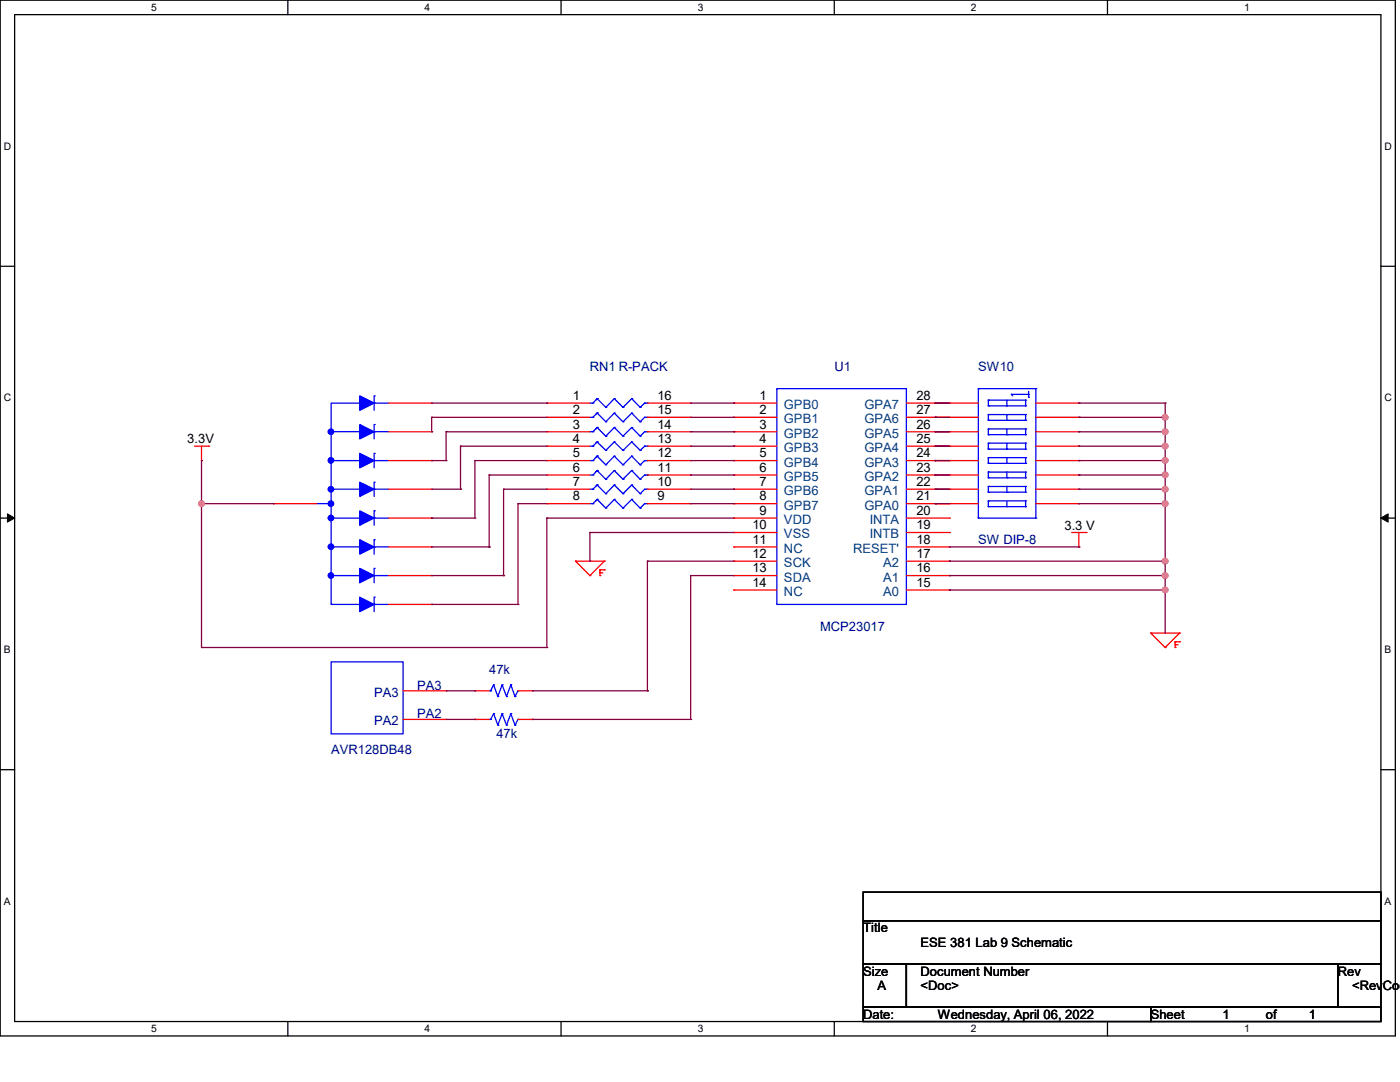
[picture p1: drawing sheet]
<svg xmlns="http://www.w3.org/2000/svg" width="279mm" height="216mm" viewBox="0 0 279 216" stroke-linecap="round" stroke-linejoin="round" font-family="sans-serif">
<path d="M0 0h278.5v206.7h-278.5zM2.9 2.9h272.7v200.9h-272.7z" fill="none" stroke="#000" stroke-width=".25"/>
<g fill="#fff">
<path d="M30.2 .3h1.1v2.3h-1.1z"/>
<path d="M30.2 204.1h1.1v2.3h-1.1z"/>
</g>
<path d="M57.4 0v2.9M57.4 203.8v2.9" fill="none" stroke="#000" stroke-width=".25"/>
<g fill="#fff">
<path d="M84.7 .3h1.1v2.3h-1.1z"/>
<path d="M84.7 204.1h1.1v2.3h-1.1z"/>
</g>
<path d="M112 0v2.9M112 203.8v2.9" fill="none" stroke="#000" stroke-width=".25"/>
<g fill="#fff">
<path d="M139.2 .3h1.1v2.3h-1.1z"/>
<path d="M139.2 204.1h1.1v2.3h-1.1z"/>
</g>
<path d="M166.5 0v2.9M166.5 203.8v2.9" fill="none" stroke="#000" stroke-width=".25"/>
<g fill="#fff">
<path d="M193.8 .3h1.1v2.3h-1.1z"/>
<path d="M193.8 204.1h1.1v2.3h-1.1z"/>
</g>
<path d="M221 0v2.9M221 203.8v2.9" fill="none" stroke="#000" stroke-width=".25"/>
<g fill="#fff">
<path d="M248.3 .3h1.1v2.3h-1.1z"/>
<path d="M248.3 204.1h1.1v2.3h-1.1z"/>
<path d="M.8 28h1.4v2.3h-1.4z"/>
<path d="M276.3 28h1.4v2.3h-1.4z"/>
<path d="M.8 78.2h1.4v2.3h-1.4z"/>
<path d="M276.3 78.2h1.4v2.3h-1.4z"/>
</g>
<path d="M0 53.1h2.9M275.6 53.1h2.9" fill="none" stroke="#000" stroke-width=".25"/>
<g fill="#fff">
<path d="M.8 128.5h1.3v2.2h-1.3z"/>
<path d="M276.3 128.5h1.3v2.2h-1.3z"/>
</g>
<path d="M0 103.4h2.9M275.6 103.4h2.9" fill="none" stroke="#000" stroke-width=".25"/>
<path d="M1.5 102.5l1.4 .9-1.4 .8zM275.6 103.4l1.4-.9v1.7z" fill="#000" stroke="#000" stroke-width=".2"/>
<g fill="#fff">
<path d="M.8 178.7h1.3v2.2h-1.3z"/>
<path d="M276.3 178.7h1.3v2.2h-1.3z"/>
</g>
<path d="M0 153.6h2.9M275.6 153.6h2.9M172.3 178h103.3v5.7h-103.3zM172.3 183.7h103.3v8.7h-103.3zM172.3 192.4h8.6v8.6h-8.6zM180.9 192.4h86.1v8.6h-86.1zM267 192.4h8.6v8.6h-8.6zM172.3 201h57.4v2.8h-57.4zM229.7 201h45.9v2.8h-45.9z" fill="none" stroke="#000" stroke-width=".25"/>
<g fill="none" stroke="#f00" stroke-width=".25">
<path d="M38.8 89h2.9M40.2 91.9h.1M40.2 89v2.9M41.7 89h.1M77.6 80.4h8.5M77.6 86.1h8.5M77.6 91.9h8.5M77.6 97.6h8.5M86.1 80.4h.1M86.1 86.1h.1M86.1 91.9h.1M86.1 97.6h.1"/>
<path d="M109.1 80.4h.1M109.1 83.3h.1M109.1 86.1h.1M109.1 89h.1M109.1 91.9h.1M109.1 94.8h.1M109.1 97.6h.1M109.1 89h8.6M109.1 80.4h8.6M109.1 83.3h8.6M109.1 86.1h8.6M109.1 91.9h8.6"/>
<path d="M109.1 94.8h8.6M109.1 97.6h8.6M129.2 89h8.6M129.2 80.4h8.6M129.2 83.3h8.6M129.2 86.1h8.6M129.2 91.9h8.6M129.2 94.8h8.6M129.2 97.6h8.6M137.8 80.4h.1M137.8 83.3h.1M137.8 86.1h.1"/>
<path d="M137.8 89h.1M137.8 91.9h.1M137.8 94.8h.1M137.8 97.6h.1M146.4 80.4h.1M146.4 83.3h.1M146.4 86.1h.1M146.4 89h.1M146.4 91.9h.1M146.4 94.8h.1M146.4 97.6h.1M146.4 89h8.6"/>
<path d="M146.4 80.4h8.6M146.4 83.3h8.6M146.4 86.1h8.6M146.4 91.9h8.6M146.4 94.8h8.6M146.4 97.6h8.6M180.9 89h14.3M180.9 80.4h14.3M180.9 83.3h14.3M180.9 86.1h14.3M180.9 91.9h14.3M180.9 94.8h14.3"/>
<path d="M180.9 97.6h14.3M186.6 80.4h.1M186.6 83.3h.1M186.6 86.1h.1M186.6 89h.1M186.6 91.9h.1M186.6 94.8h.1M186.6 97.6h.1M189.5 97.6h.1M189.5 94.8h.1M189.5 91.9h.1M189.5 89h.1"/>
<path d="M189.5 86.1h.1M189.5 83.3h.1M189.5 80.4h.1M206.7 89h8.6M206.7 80.4h8.6M206.7 83.3h8.6M206.7 86.1h8.6M206.7 91.9h8.6M206.7 94.8h8.6M206.7 97.6h8.6M215.3 80.4h.1M215.3 83.3h.1"/>
<path d="M215.3 86.1h.1M215.3 89h.1M215.3 91.9h.1M215.3 94.8h.1M215.3 97.6h.1M54.6 100.5h.1M54.6 100.5h8.6M77.6 103.4h8.5M77.6 109.1h8.5M77.6 114.9h8.5M86.1 103.4h.1M86.1 109.1h.1"/>
<path d="M86.1 114.9h.1M109.1 100.5h.1M109.1 100.5h8.6M114.9 112h.1M114.9 112h5.7M114.9 112l2.8 2.9M117.7 114.9h.1M119.7 113.7h.1M119.7 114.9h.1M119.7 114.3h.1M119.7 113.7h.9M119.7 113.7v1.2"/>
<path d="M119.7 114.3h.6M120.6 112h.1M120.6 113.7h.1M120.6 112l-2.9 2.9M129.2 100.5h8.6M137.8 100.5h.1M146.4 100.5h.1M146.4 103.4h.1M146.4 106.3h.1M146.4 109.1h.1M146.4 112h.1M146.4 114.9h.1"/>
<path d="M146.4 117.7h.1M146.4 112h8.6M146.4 106.3h8.6M146.4 100.5h8.6M146.4 103.4h8.6M146.4 109.1h8.6M146.4 114.9h8.6M146.4 117.7h8.6M180.9 112h8.6M180.9 106.3h8.6M180.9 100.5h14.3M180.9 103.4h8.6"/>
<path d="M180.9 109.1h8.6M180.9 114.9h8.6M180.9 117.7h8.6M186.6 100.5h.1M189.5 117.7h.1M189.5 114.9h.1M189.5 112h.1M189.5 109.1h.1M189.5 106.3h.1M189.5 103.4h.1M189.5 100.5h.1M206.7 100.5h8.6"/>
<path d="M213.9 106.3h2.8M215.3 109.1h.1M215.3 100.5h.1M215.3 106.3v2.8M216.7 106.3h.1M77.6 120.6h8.5M80.4 137.8h8.6M86.1 120.6h.1M89 137.8h.1M94.8 137.8h.1M94.8 137.8h2.8M103.4 137.8h2.9"/>
<path d="M106.3 137.8h.1M229.7 126.3h.1M229.7 126.3h5.7M229.7 126.3l2.8 2.9M232.5 129.2h.1M234.5 128.1h.1M234.5 129.2h.1M234.5 128.7h.1M234.5 128.1h.9M234.5 128.1v1.1M234.5 128.7h.6M235.4 126.3h.1"/>
<path d="M235.4 128.1h.1M235.4 126.3l-2.9 2.9M80.4 143.6h8.6M89 143.6h.1M94.8 143.6h.1M94.8 143.6h2.8M103.4 143.6h2.9M106.3 143.6h.1"/>
</g>
<g fill="none" stroke="#00f" stroke-width=".25">
<path d="M74.7 79h.1M74.7 79v2.9M119.2 79.5h.1M119.2 79.5l-.3 .3M119.2 79.5l-.9 .9M119.2 79.5l1.7 1.8M122.6 79.5h.1M122.6 79.5l-1.7 1.8M122.6 79.5l1.7 1.8M126.1 79.5h.1M126.1 79.5l-1.8 1.8M126.1 79.5l1.7 1.8"/>
<path d="M155 77.6h25.9v43h-25.9zM195.2 77.6h.1M195.2 77.6v25.8M195.2 77.6h11.5M197.2 79.8h.1M197.2 79.8h7.5M197.2 79.8v1.2M201 79.8v1.2M201.8 78.7h.1M201.8 78.7l.3 .3M201.8 78.7h3.5M204.7 79.8h.1"/>
<path d="M204.7 79.8v1.2M205.3 78.7h.1M205.3 79.2h.1M205.3 78.1v1.1M206.7 77.6h.1M206.7 77.6v25.8M66.1 86.1h.1M66.1 91.9h.1M66.1 97.6h.1M66.1 86.1h5.7M66.1 91.9h5.7M66.1 97.6h5.7"/>
<path d="M71.8 80.4h-5.7v40.2h5.7M74.7 80.4h.1M74.7 86.1h.1M74.7 91.9h.1M74.7 97.6h.1M74.7 84.7h.1M74.7 90.5h.1M74.7 96.2h.1M74.7 86.1h2.9M74.7 91.9h2.9M74.7 97.6h2.9M74.7 80.4h2.9"/>
<path d="M74.7 84.7v2.9M74.7 90.5v2.8M74.7 96.2v2.9M117.7 86.1h.6M117.7 91.9h.6M117.7 97.6h.6M117.7 80.4h.6M117.7 83.3h.6M117.7 89h.6M117.7 94.8h.6M118.3 80.4h.1M118.3 83.3h.1"/>
<path d="M118.3 86.1h.1M118.3 89h.1M118.3 91.9h.1M118.3 94.8h.1M118.3 97.6h.1M119.2 82.4h.1M119.2 85.3h.1M119.2 88.2h.1M119.2 91h.1M119.2 93.9h.1M119.2 96.8h.1M119.2 99.7h.1"/>
<path d="M119.2 82.4l-.9 .9M119.2 85.3l-.9 .8M119.2 88.2l-.3 .2M119.2 91l-.3 .3M119.2 93.9l-.3 .3M119.2 96.8l-.9 .8M119.2 99.7l-.9 .8M119.2 82.4l1.7 1.8M119.2 85.3l1.7 1.7M119.2 88.2l-.9 .8M119.2 88.2l1.7 1.7M119.2 91l-.9 .9"/>
<path d="M119.2 91l1.7 1.8M119.2 93.9l-.9 .9M119.2 93.9l1.7 1.7M119.2 96.8l1.7 1.7M119.2 99.7l1.7 1.7M120.9 81.3h.1M120.9 84.2h.1M120.9 87h.1M120.9 89.9h.1M120.9 92.8h.1M120.9 95.6h.1M120.9 98.5h.1"/>
<path d="M122.6 82.4h.1M122.6 85.3h.1M122.6 88.2h.1M122.6 91h.1M122.6 93.9h.1M122.6 96.8h.1M122.6 99.7h.1M122.6 82.4l-1.7 1.8M122.6 82.4l1.7 1.8M122.6 85.3l-1.7 1.7M122.6 85.3l1.7 1.7M122.6 88.2l-1.7 1.7"/>
<path d="M122.6 88.2l1.7 1.7M122.6 91l-1.7 1.8M122.6 91l1.7 1.8M122.6 93.9l-1.7 1.7M122.6 93.9l1.7 1.7M122.6 96.8l-1.7 1.7M122.6 96.8l1.7 1.7M122.6 99.7l-1.7 1.7M122.6 99.7l1.7 1.7M124.3 81.3h.1M124.3 84.2h.1M124.3 87h.1"/>
<path d="M124.3 89.9h.1M124.3 92.8h.1M124.3 95.6h.1M124.3 98.5h.1M126.1 82.4h.1M126.1 85.3h.1M126.1 88.2h.1M126.1 91h.1M126.1 93.9h.1M126.1 96.8h.1M126.1 99.7h.1M126.1 82.4l-1.8 1.8"/>
<path d="M126.1 82.4l1.7 1.8M126.1 85.3l-1.8 1.7M126.1 85.3l1.7 1.7M126.1 88.2l-1.8 1.7M126.1 88.2l1.7 1.7M126.1 91l-1.8 1.8M126.1 91l1.7 1.8M126.1 93.9l-1.8 1.7M126.1 93.9l1.7 1.7M126.1 96.8l-1.8 1.7M126.1 96.8l1.7 1.7M126.1 99.7l-1.8 1.7"/>
<path d="M126.1 99.7l1.7 1.7M127.8 81.3h.1M127.8 84.2h.1M127.8 87h.1M127.8 89.9h.1M127.8 92.8h.1M127.8 95.6h.1M127.8 98.5h.1M128.7 80.4h.1M128.7 83.3h.1M128.7 86.1h.1M128.7 89h.1"/>
<path d="M128.7 91.9h.1M128.7 94.8h.1M128.7 97.6h.1M128.7 86.1h.5M128.7 91.9h.5M128.7 97.6h.5M128.7 80.4h.5M128.7 80.4l-.9 .9M128.7 83.3h.5M128.7 83.3l-.9 .9M128.7 86.1l-.9 .9M128.7 89h.5"/>
<path d="M128.7 89l-.9 .9M128.7 91.9l-.9 .9M128.7 94.8h.5M128.7 94.8l-.9 .8M128.7 97.6l-.9 .9M129.2 80.4h.1M129.2 83.3h.1M129.2 86.1h.1M129.2 89h.1M129.2 91.9h.1M129.2 94.8h.1M129.2 97.6h.1"/>
<path d="M197.2 81h.1M197.2 83.9h.1M197.2 82.7h.1M197.2 86.7h.1M197.2 85.6h.1M197.2 89.6h.1M197.2 88.4h.1M197.2 92.5h.1M197.2 91.3h.1M197.2 95.3h.1M197.2 94.2h.1M197.2 98.2h.1"/>
<path d="M197.2 97.1h.1M197.2 99.9h.1M197.2 81h7.5M197.2 82.7v1.2M197.2 85.6v1.1M197.2 88.4v1.2M197.2 91.3v1.2M197.2 94.2v1.1M197.2 97.1v1.1M197.2 99.9v1.2M197.2 82.7h7.5M197.2 83.9h7.5"/>
<path d="M197.2 85.6h7.5M197.2 86.7h7.5M197.2 88.4h7.5M197.2 89.6h7.5M197.2 91.3h7.5M197.2 92.5h7.5M197.2 94.2h7.5M197.2 95.3h7.5M197.2 97.1h7.5M197.2 98.2h7.5M197.2 99.9h7.5M201 81h.1"/>
<path d="M201 83.9h.1M201 86.7h.1M201 89.6h.1M201 92.5h.1M201 95.3h.1M201 98.2h.1M201 82.7v1.2M201 85.6v1.1M201 88.4v1.2M201 91.3v1.2M201 94.2v1.1M201 97.1v1.1"/>
<path d="M201 99.9v1.2M204.7 81h.1M204.7 82.7h.1M204.7 83.9h.1M204.7 85.6h.1M204.7 86.7h.1M204.7 88.4h.1M204.7 89.6h.1M204.7 91.3h.1M204.7 92.5h.1M204.7 94.2h.1M204.7 95.3h.1"/>
<path d="M204.7 97.1h.1M204.7 98.2h.1M204.7 99.9h.1M204.7 82.7v1.2M204.7 85.6v1.1M204.7 88.4v1.2M204.7 91.3v1.2M204.7 94.2v1.1M204.7 97.1v1.1M204.7 99.9v1.2M63.2 100.5h2.9M66.1 103.4h.1"/>
<path d="M66.1 109.1h.1M66.1 100.5h.1M66.1 114.9h.1M66.1 103.4h5.7M66.1 109.1h5.7M66.1 114.9h5.7M74.7 103.4h.1M74.7 109.1h.1M74.7 114.9h.1M74.7 101.9h.1M74.7 107.7h.1M74.7 113.4h.1"/>
<path d="M74.7 119.2h.1M74.7 103.4h2.9M74.7 109.1h2.9M74.7 114.9h2.9M74.7 101.9v2.9M74.7 107.7v2.9M74.7 113.4v2.9M74.7 119.2v2.8M117.7 100.5h.6M118.3 100.5h.1M120.9 101.4h.1M124.3 101.4h.1"/>
<path d="M127.8 101.4h.1M128.7 100.5h.1M128.7 100.5h.5M128.7 100.5l-.9 .9M129.2 100.5h.1M195.2 103.4h.1M195.2 103.4h11.5M197.2 101.1h.1M197.2 101.1h7.5M201 101.1h.1M204.7 101.1h.1M206.7 103.4h.1"/>
<path d="M66.1 132.1h14.3v14.3h-14.3zM74.7 120.6h.1M74.7 120.6h2.9M97.6 137.8h.3M97.9 137.8h.1M98.5 136.7h.1M98.5 136.7l-.6 1.1M98.5 136.7l.9 2.3M99.4 139h.1M100.2 136.7h.1M100.2 136.7l-.8 2.3M100.2 136.7l.9 2.3"/>
<path d="M101.1 139h.1M101.9 136.7h.1M101.9 136.7l-.8 2.3M101.9 136.7l.9 2.3M102.8 139h.1M103.4 137.8h.1M103.4 137.8l-.6 1.2M97.6 143.6h.3M97.9 143.6h.1M98.5 142.4h.1M98.5 142.4l-.6 1.2M98.5 142.4l.9 2.3"/>
<path d="M99.4 144.7h.1M100.2 142.4h.1M100.2 142.4l-.8 2.3M100.2 142.4l.9 2.3M101.1 144.7h.1M101.9 142.4h.1M101.9 142.4l-.8 2.3M101.9 142.4l.9 2.3M102.8 144.7h.1M103.4 143.6h.1M103.4 143.6l-.6 1.1"/>
</g>
<g fill="#00f" stroke="#00f" stroke-width=".25">
<path d="M71.8 79l2.9 1.4-2.9 1.5z" fill-rule="evenodd"/>
<path d="M71.8 84.7l2.9 1.4-2.9 1.5z" fill-rule="evenodd"/>
<path d="M71.8 90.5l2.9 1.4-2.9 1.4z" fill-rule="evenodd"/>
<path d="M71.8 96.2l2.9 1.4-2.9 1.5z" fill-rule="evenodd"/>
<path d="M71.8 101.9l2.9 1.5-2.9 1.4z" fill-rule="evenodd"/>
<path d="M71.8 107.7l2.9 1.4-2.9 1.5z" fill-rule="evenodd"/>
<path d="M71.8 113.4l2.9 1.5-2.9 1.4z" fill-rule="evenodd"/>
<path d="M71.8 119.2l2.9 1.4-2.9 1.4z" fill-rule="evenodd"/>
<circle cx="66" cy="86.1" r=".55"/>
<circle cx="66" cy="91.9" r=".55"/>
<circle cx="66" cy="97.6" r=".55"/>
<circle cx="66" cy="100.5" r=".55"/>
<circle cx="66" cy="103.4" r=".55"/>
<circle cx="66" cy="109.1" r=".55"/>
<circle cx="66" cy="114.9" r=".55"/>
</g>
<g fill="none" stroke="#800040" stroke-width=".25">
<path d="M40.2 91.9h.1M40.2 91.9v37.3M86.1 83.3h.1M86.1 86.1h.1M86.1 91.9h.1M86.1 80.4h23M86.1 83.3h23M86.1 91.9h2.9M86.1 97.6h5.8M86.1 83.3v2.8M89 86.1h.1M89 91.9h.1"/>
<path d="M89 86.1h20.1M89 86.1v5.8M91.9 89h.1M91.9 97.6h.1M91.9 89h17.2M91.9 89v8.6M94.8 91.9h.1M94.8 91.9h14.3M94.8 91.9v11.5M97.6 94.8h.1M97.6 94.8h11.5M97.6 94.8v14.3"/>
<path d="M100.5 97.6h.1M100.5 97.6h8.6M100.5 97.6v17.3M109.1 80.4h.1M137.8 80.4h8.6M137.8 83.3h8.6M137.8 86.1h8.6M137.8 89h8.6M137.8 91.9h8.6M137.8 94.8h8.6M137.8 97.6h8.6M146.4 80.4h.1"/>
<path d="M146.4 83.3h.1M146.4 86.1h.1M146.4 89h.1M146.4 91.9h.1M146.4 94.8h.1M146.4 97.6h.1M186.6 80.4h.1M186.6 83.3h.1M186.6 86.1h.1M186.6 89h.1M186.6 91.9h.1M186.6 94.8h.1"/>
<path d="M186.6 97.6h.1M186.6 80.4h2.9M186.6 83.3h2.9M186.6 86.1h2.9M186.6 89h2.9M186.6 91.9h2.9M186.6 94.8h2.9M186.6 97.6h2.9M215.3 80.4h.1M215.3 83.3h.1M215.3 86.1h.1M215.3 89h.1"/>
<path d="M215.3 91.9h.1M215.3 94.8h.1M215.3 97.6h.1M215.3 80.4h17.2M215.3 83.3h17.2M215.3 86.1h17.2M215.3 89h17.2M215.3 91.9h17.2M215.3 94.8h17.2M215.3 97.6h17.2M232.5 80.4h.1M232.5 83.3h.1"/>
<path d="M232.5 86.1h.1M232.5 89h.1M232.5 91.9h.1M232.5 94.8h.1M232.5 97.6h.1M232.5 80.4v45.9M40.2 100.5h.1M40.2 100.5h14.4M54.6 100.5h.1M86.1 103.4h.1M86.1 114.9h14.4M86.1 103.4h8.7"/>
<path d="M86.1 109.1h11.5M94.8 103.4h.1M97.6 109.1h.1M100.5 114.9h.1M103.4 100.5h.1M103.4 100.5h5.7M103.4 100.5v20.1M109.1 103.4h.1M109.1 103.4h37.3M109.1 103.4v25.8M117.7 106.3h.1M117.7 112h.1"/>
<path d="M117.7 106.3h28.7M117.7 106.3v5.7M129.2 112h.1M129.2 112h17.2M129.2 112v25.8M137.8 114.9h.1M137.8 100.5h8.6M137.8 114.9h8.6M137.8 114.9v28.7M146.4 100.5h.1M186.6 100.5h.1M186.6 100.5h2.9"/>
<path d="M189.5 112h.1M189.5 114.9h.1M189.5 117.7h.1M189.5 112h43M189.5 114.9h43M189.5 117.7h43M189.5 109.1h25.8M215.3 100.5h.1M215.3 109.1h.1M215.3 100.5h17.2M232.5 100.5h.1M232.5 112h.1"/>
<path d="M232.5 114.9h.1M232.5 117.7h.1M40.2 129.2h.1M40.2 129.2h68.9M86.1 120.6h.1M86.1 120.6h17.3M89 137.8h5.8M94.8 137.8h.1M103.4 120.6h.1M106.3 137.8h22.9M109.1 129.2h.1M129.2 137.8h.1"/>
<path d="M89 143.6h5.8M94.8 143.6h.1M106.3 143.6h.1M106.3 143.6h31.5M137.8 143.6h.1"/>
</g>
<g fill="#f0f" stroke="#f0f" stroke-width=".25">
<circle cx="232.5" cy="83.3" r=".56"/>
<circle cx="232.5" cy="86.1" r=".56"/>
<circle cx="232.5" cy="89" r=".56"/>
<circle cx="232.5" cy="94.7" r=".56"/>
<circle cx="232.5" cy="91.9" r=".56"/>
<circle cx="232.5" cy="97.6" r=".56"/>
<circle cx="232.5" cy="112" r=".56"/>
<circle cx="232.5" cy="100.5" r=".56"/>
<circle cx="232.5" cy="114.9" r=".56"/>
<circle cx="232.5" cy="117.7" r=".56"/>
<circle cx="40.2" cy="100.5" r=".55"/>
</g>
<g font-size="2.6" fill="#000080">
<text x="117.7" y="74.1">RN1 R-PACK</text>
<text x="166.5" y="74.1">U1</text>
<text x="195.2" y="74.1">SW10</text>
<text x="195.2" y="108.6">SW DIP-8</text>
<text x="163.7" y="125.8">MCP23017</text>
<text x="83.3" y="137.6">PA3</text>
<text x="97.6" y="134.4">47k</text>
<text x="74.7" y="139">PA3</text>
<text x="83.3" y="143.3">PA2</text>
<text x="74.7" y="144.7">PA2</text>
<text x="99.1" y="147.3">47k</text>
<text x="66.1" y="150.5">AVR128DB48</text>
</g>
<g font-size="2.6">
<text x="114.3" y="79.8">1</text>
<text x="114.3" y="82.6">2</text>
<text x="131.2" y="79.8">16</text>
<text x="131.2" y="82.6">15</text>
<text x="151.6" y="79.8">1</text>
<text x="151.6" y="82.6">2</text>
<text x="182.9" y="82.6">27</text>
<text x="182.9" y="79.8">28</text>
<text x="37.4" y="88.5">3.3V</text>
<text x="114.3" y="85.5">3</text>
<text x="114.3" y="88.4">4</text>
<text x="131.2" y="85.5">14</text>
<text x="131.2" y="88.4">13</text>
<text x="151.6" y="85.5">3</text>
<text x="151.6" y="88.4">4</text>
<text x="182.9" y="88.4">25</text>
<text x="182.9" y="85.5">26</text>
<text x="114.3" y="91.3">5</text>
<text x="114.3" y="94.1">6</text>
<text x="131.2" y="91.3">12</text>
<text x="131.2" y="94.1">11</text>
<text x="151.6" y="91.3">5</text>
<text x="151.6" y="94.1">6</text>
<text x="182.9" y="94.1">23</text>
<text x="182.9" y="91.3">24</text>
<text x="114.3" y="97">7</text>
<text x="114.3" y="99.9">8</text>
<text x="131.2" y="97">10</text>
<text x="131.2" y="99.9">9</text>
<text x="151.6" y="97">7</text>
<text x="151.6" y="99.9">8</text>
<text x="182.9" y="99.9">21</text>
<text x="182.9" y="97">22</text>
<text x="150.2" y="105.6">10</text>
<text x="151.6" y="102.7">9</text>
<text x="182.9" y="105.6">19</text>
<text x="182.9" y="102.7">20</text>
<text x="212.4" y="105.7">3.3 V</text>
<text x="150.2" y="108.5">11</text>
<text x="150.2" y="111.3">12</text>
<text x="182.9" y="111.3">17</text>
<text x="182.9" y="108.5">18</text>
<text x="150.2" y="114.2">13</text>
<text x="150.2" y="117.1">14</text>
<text x="182.9" y="117.1">15</text>
<text x="182.9" y="114.2">16</text>
<text x="172.3" y="186.1">Title</text>
<text x="183.7" y="188.9">ESE 381 Lab 9 Schematic</text>
<text x="172.3" y="194.7">Size</text>
<text x="175.1" y="197.6">A</text>
<text x="183.7" y="194.7">Document Number</text>
<text x="183.7" y="197.6">&lt;Doc&gt;</text>
<text x="267" y="194.7">Rev</text>
<text x="269.8" y="197.6">&lt;RevCod</text>
<text x="172.3" y="203.3">Date:</text>
<text x="187.2" y="203.3">Wednesday, April 06, 2022</text>
<text x="229.7" y="203.3">Sheet</text>
<text x="244" y="203.3">1</text>
<text x="252.6" y="203.3">of</text>
<text x="261.2" y="203.3">1</text>
</g>
<g font-size="2.6" fill="#004080">
<text x="156.5" y="81.6">GPB0</text>
<text x="172.6" y="81.6">GPA7</text>
<text x="156.5" y="84.5">GPB1</text>
<text x="156.5" y="87.3">GPB2</text>
<text x="172.6" y="87.3">GPA5</text>
<text x="172.6" y="84.5">GPA6</text>
<text x="156.5" y="90.2">GPB3</text>
<text x="156.5" y="93.1">GPB4</text>
<text x="156.5" y="96">GPB5</text>
<text x="172.6" y="96">GPA2</text>
<text x="172.6" y="93.1">GPA3</text>
<text x="172.6" y="90.2">GPA4</text>
<text x="156.5" y="98.8">GPB6</text>
<text x="156.5" y="101.7">GPB7</text>
<text x="172.6" y="101.7">GPA0</text>
<text x="172.6" y="98.8">GPA1</text>
<text x="156.5" y="104.6">VDD</text>
<text x="156.5" y="107.4">VSS</text>
<text x="173.6" y="107.4">INTB</text>
<text x="173.6" y="104.6">INTA</text>
<text x="156.5" y="110.3">NC</text>
<text x="156.5" y="113.2">SCK</text>
<text x="170.3" y="110.3">RESET'</text>
<text x="176.3" y="113.2">A2</text>
<text x="156.5" y="116">SDA</text>
<text x="156.5" y="118.9">NC</text>
<text x="176.3" y="118.9">A0</text>
<text x="176.3" y="116">A1</text>
</g>
<g font-size="2.1">
<text x="30.2" y="2.2">5</text>
<text x="84.7" y="2.2">4</text>
<text x="139.2" y="2.2">3</text>
<text x="193.8" y="2.2">2</text>
<text x="248.3" y="2.2">1</text>
<text x=".8" y="29.8">D</text>
<text x="276.3" y="29.8">D</text>
<text x=".8" y="80.1">C</text>
<text x="276.3" y="80.1">C</text>
<text x=".8" y="130.3">B</text>
<text x="276.3" y="130.3">B</text>
<text x=".8" y="180.5">A</text>
<text x="276.3" y="180.5">A</text>
<text x="30.2" y="206">5</text>
<text x="84.7" y="206">4</text>
<text x="139.2" y="206">3</text>
<text x="193.8" y="206">2</text>
<text x="248.3" y="206">1</text>
</g>
</svg>
